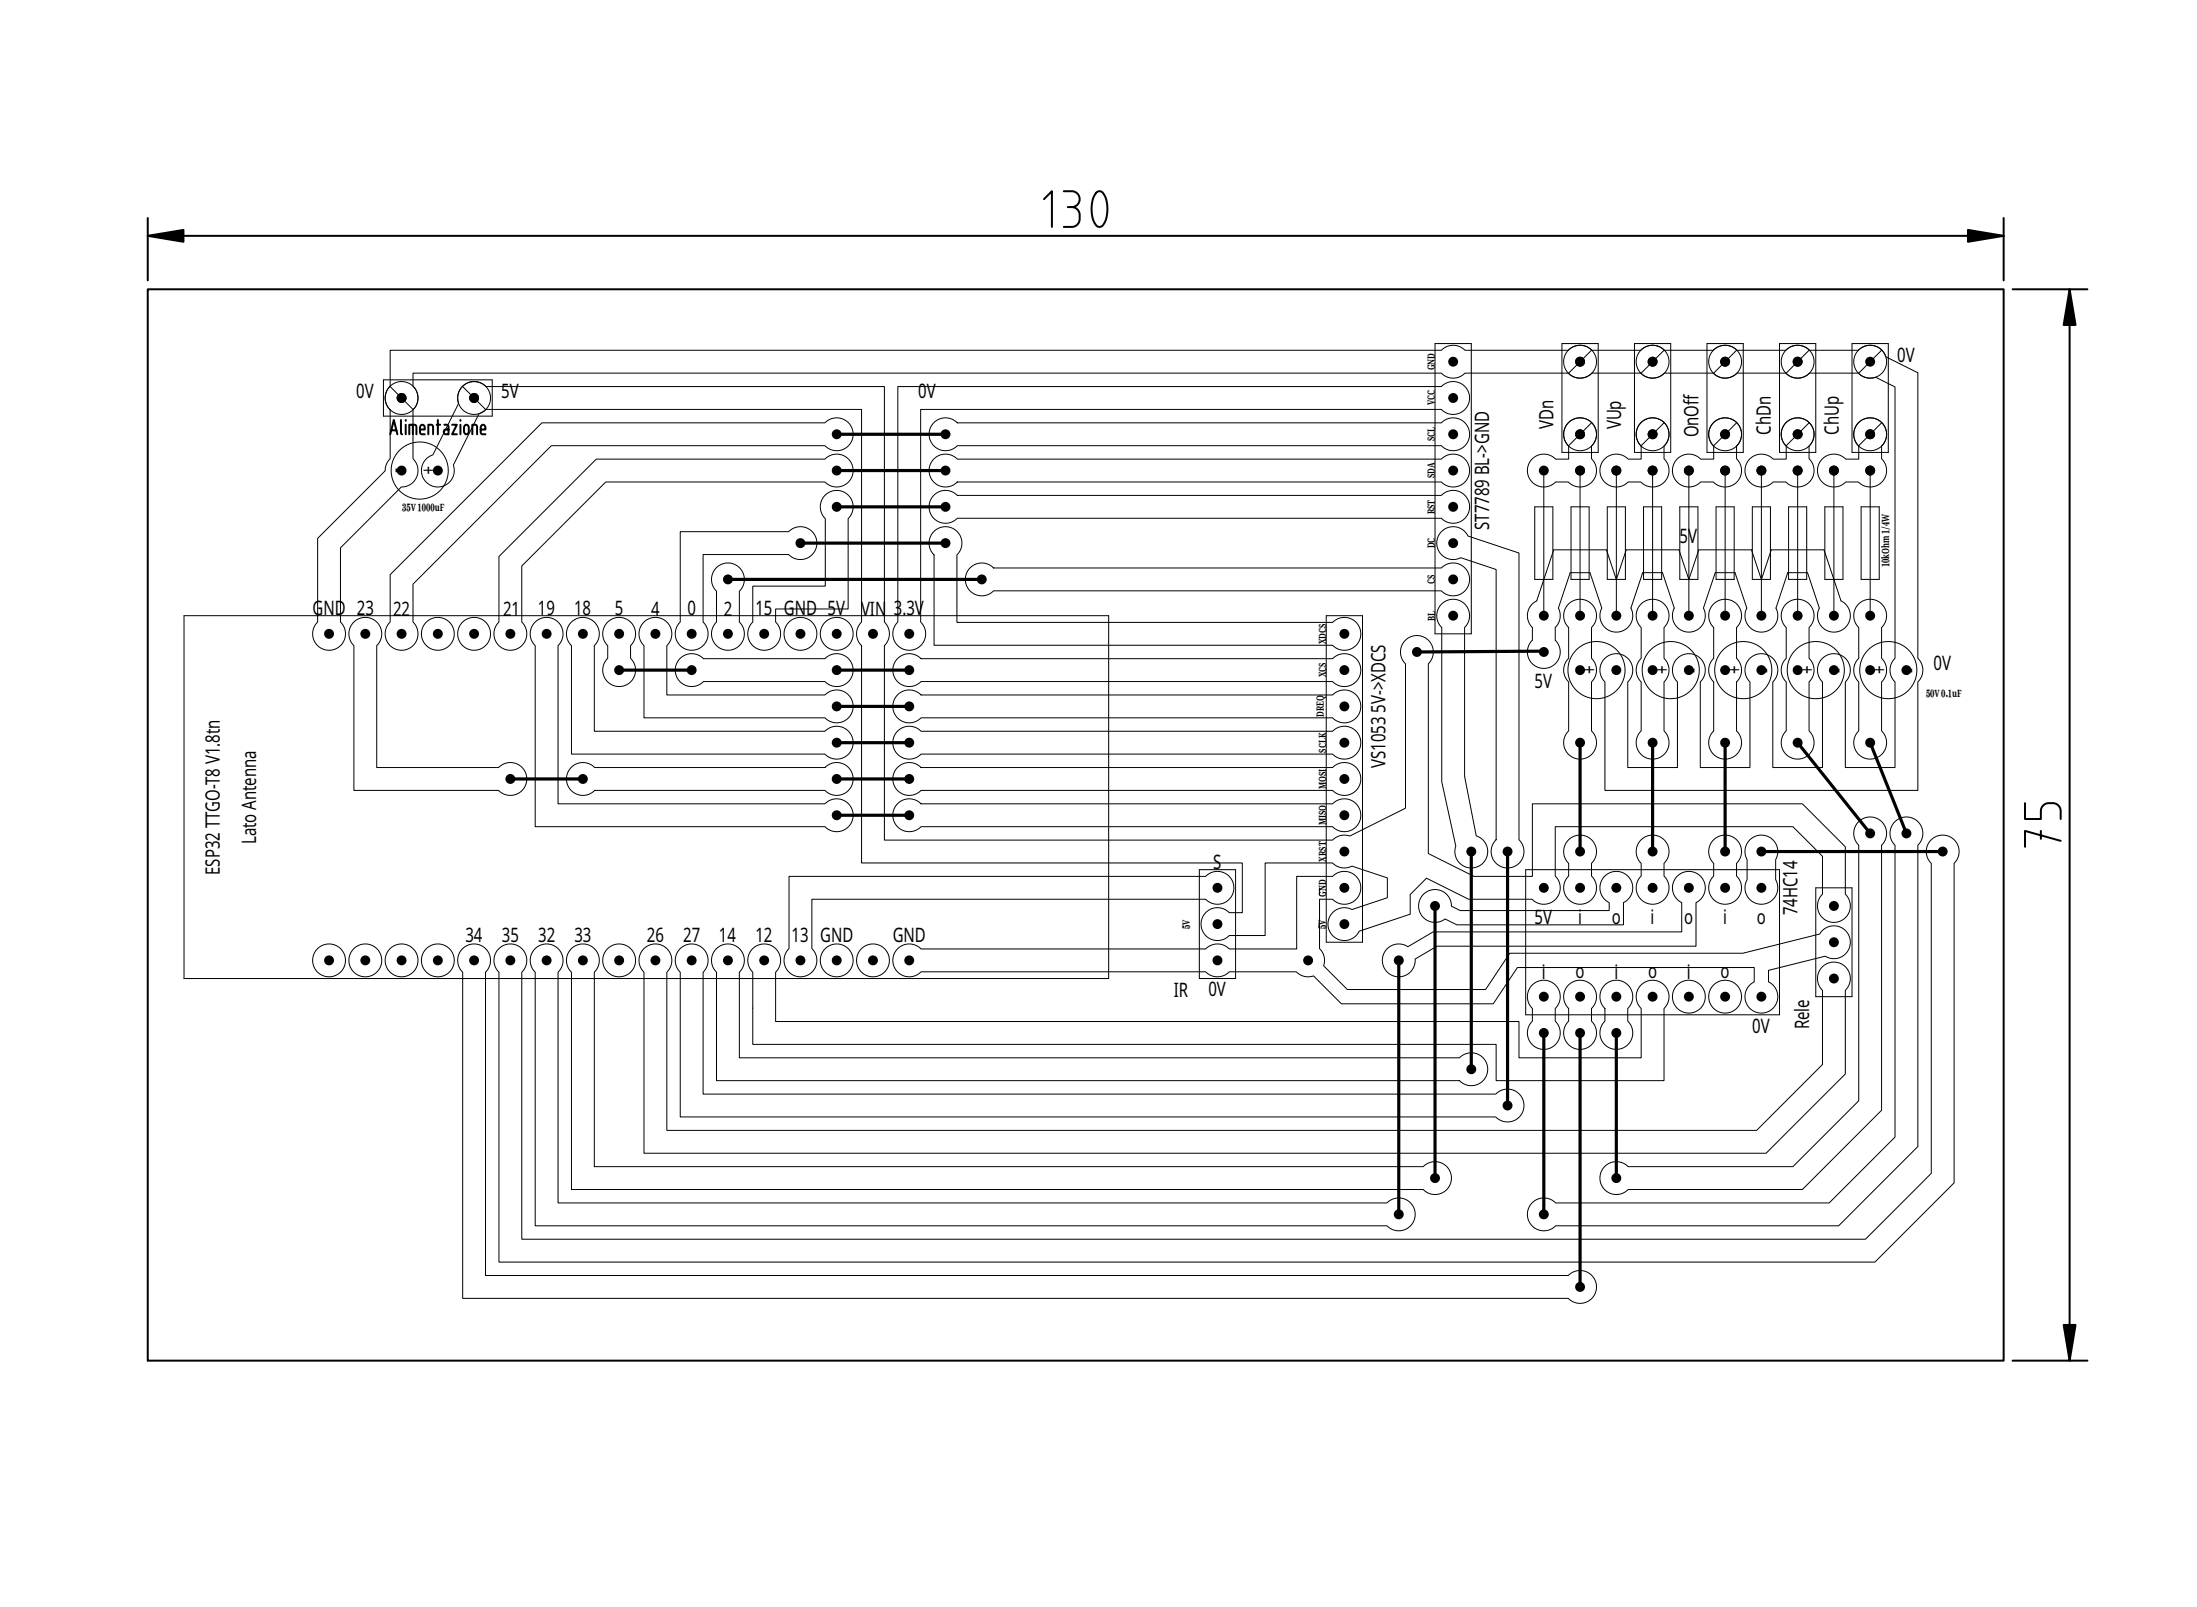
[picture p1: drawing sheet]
<svg xmlns="http://www.w3.org/2000/svg" width="277mm" height="202mm" viewBox="0 0 277 202" stroke-linecap="round" stroke-linejoin="round" font-family="sans-serif">
<g fill="#000" stroke="#000" stroke-width=".35">
<circle cx="50.6" cy="59.3" r=".45"/>
<circle cx="50.6" cy="50.1" r=".45"/>
<circle cx="55.2" cy="59.3" r=".45"/>
<circle cx="59.8" cy="50.1" r=".45"/>
<circle cx="105.5" cy="59.3" r=".45"/>
<circle cx="105.5" cy="54.7" r=".45"/>
<circle cx="119.2" cy="54.7" r=".45"/>
<circle cx="119.2" cy="59.3" r=".45"/>
<circle cx="183.2" cy="45.6" r=".45"/>
<circle cx="183.2" cy="59.3" r=".45"/>
<circle cx="183.2" cy="54.7" r=".45"/>
<circle cx="183.2" cy="50.1" r=".45"/>
<circle cx="194.6" cy="59.3" r=".45"/>
<circle cx="199.2" cy="45.6" r=".45"/>
<circle cx="199.2" cy="59.3" r=".45"/>
<circle cx="199.2" cy="54.7" r=".45"/>
<circle cx="203.7" cy="59.3" r=".45"/>
<circle cx="208.3" cy="45.6" r=".45"/>
<circle cx="208.3" cy="59.3" r=".45"/>
<circle cx="208.3" cy="54.7" r=".45"/>
<circle cx="212.9" cy="59.3" r=".45"/>
<circle cx="217.5" cy="45.6" r=".45"/>
<circle cx="217.5" cy="54.7" r=".45"/>
<circle cx="217.5" cy="59.3" r=".45"/>
<circle cx="222" cy="59.3" r=".45"/>
<circle cx="226.6" cy="45.6" r=".45"/>
<circle cx="226.6" cy="54.7" r=".45"/>
<circle cx="226.6" cy="59.3" r=".45"/>
<circle cx="231.2" cy="59.3" r=".45"/>
<circle cx="235.7" cy="45.6" r=".45"/>
<circle cx="235.7" cy="54.7" r=".45"/>
<circle cx="235.7" cy="59.3" r=".45"/>
<circle cx="41.5" cy="79.9" r=".45"/>
<circle cx="46" cy="79.9" r=".45"/>
<circle cx="50.6" cy="79.9" r=".45"/>
<circle cx="55.2" cy="79.9" r=".45"/>
<circle cx="59.8" cy="79.9" r=".45"/>
<circle cx="64.3" cy="79.9" r=".45"/>
<circle cx="68.9" cy="79.9" r=".45"/>
<circle cx="73.5" cy="79.9" r=".45"/>
<circle cx="78" cy="79.9" r=".45"/>
<circle cx="82.6" cy="79.9" r=".45"/>
<circle cx="87.2" cy="79.9" r=".45"/>
<circle cx="91.8" cy="73" r=".45"/>
<circle cx="91.8" cy="79.9" r=".45"/>
<circle cx="96.3" cy="79.9" r=".45"/>
<circle cx="100.9" cy="68.4" r=".45"/>
<circle cx="100.9" cy="79.9" r=".45"/>
<circle cx="105.5" cy="63.9" r=".45"/>
<circle cx="105.5" cy="79.9" r=".45"/>
<circle cx="110" cy="79.9" r=".45"/>
<circle cx="114.6" cy="79.9" r=".45"/>
<circle cx="119.2" cy="68.4" r=".45"/>
<circle cx="119.2" cy="63.9" r=".45"/>
<circle cx="123.8" cy="73" r=".45"/>
<circle cx="169.5" cy="79.9" r=".45"/>
<circle cx="183.2" cy="77.6" r=".45"/>
<circle cx="183.2" cy="73" r=".45"/>
<circle cx="183.2" cy="68.4" r=".45"/>
<circle cx="183.2" cy="63.9" r=".45"/>
<circle cx="194.6" cy="77.6" r=".45"/>
<circle cx="199.2" cy="77.6" r=".45"/>
<circle cx="203.7" cy="77.6" r=".45"/>
<circle cx="208.3" cy="77.6" r=".45"/>
<circle cx="212.9" cy="77.6" r=".45"/>
<circle cx="217.5" cy="77.6" r=".45"/>
<circle cx="222" cy="77.6" r=".45"/>
<circle cx="226.6" cy="77.6" r=".45"/>
<circle cx="231.2" cy="77.6" r=".45"/>
<circle cx="235.7" cy="77.6" r=".45"/>
<circle cx="64.3" cy="98.2" r=".45"/>
<circle cx="73.5" cy="98.2" r=".45"/>
<circle cx="78" cy="84.4" r=".45"/>
<circle cx="87.2" cy="84.4" r=".45"/>
<circle cx="105.5" cy="93.6" r=".45"/>
<circle cx="105.5" cy="84.4" r=".45"/>
<circle cx="105.5" cy="89" r=".45"/>
<circle cx="105.5" cy="98.2" r=".45"/>
<circle cx="114.6" cy="84.4" r=".45"/>
<circle cx="114.6" cy="93.6" r=".45"/>
<circle cx="114.6" cy="98.2" r=".45"/>
<circle cx="114.6" cy="89" r=".45"/>
<circle cx="169.5" cy="93.6" r=".45"/>
<circle cx="169.5" cy="84.4" r=".45"/>
<circle cx="169.5" cy="89" r=".45"/>
<circle cx="169.5" cy="98.2" r=".45"/>
<circle cx="178.6" cy="82.2" r=".45"/>
<circle cx="194.6" cy="82.2" r=".45"/>
<circle cx="199.2" cy="84.4" r=".45"/>
<circle cx="199.2" cy="93.6" r=".45"/>
<circle cx="203.7" cy="84.4" r=".45"/>
<circle cx="208.3" cy="93.6" r=".45"/>
<circle cx="208.3" cy="84.4" r=".45"/>
<circle cx="212.9" cy="84.4" r=".45"/>
<circle cx="217.5" cy="84.4" r=".45"/>
<circle cx="217.5" cy="93.6" r=".45"/>
<circle cx="222" cy="84.4" r=".45"/>
<circle cx="226.6" cy="93.6" r=".45"/>
<circle cx="226.6" cy="84.4" r=".45"/>
<circle cx="231.2" cy="84.4" r=".45"/>
<circle cx="235.7" cy="93.6" r=".45"/>
<circle cx="235.7" cy="84.4" r=".45"/>
<circle cx="240.3" cy="84.4" r=".45"/>
<circle cx="105.5" cy="102.7" r=".45"/>
<circle cx="114.6" cy="102.7" r=".45"/>
<circle cx="153.5" cy="111.9" r=".45"/>
<circle cx="153.5" cy="116.4" r=".45"/>
<circle cx="169.5" cy="116.4" r=".45"/>
<circle cx="169.5" cy="102.7" r=".45"/>
<circle cx="169.5" cy="111.9" r=".45"/>
<circle cx="169.5" cy="107.3" r=".45"/>
<circle cx="180.9" cy="114.2" r=".45"/>
<circle cx="185.5" cy="107.3" r=".45"/>
<circle cx="190" cy="107.3" r=".45"/>
<circle cx="194.6" cy="111.9" r=".45"/>
<circle cx="199.2" cy="107.3" r=".45"/>
<circle cx="199.2" cy="111.9" r=".45"/>
<circle cx="203.7" cy="111.9" r=".45"/>
<circle cx="208.3" cy="111.9" r=".45"/>
<circle cx="208.3" cy="107.3" r=".45"/>
<circle cx="212.9" cy="111.9" r=".45"/>
<circle cx="217.5" cy="111.9" r=".45"/>
<circle cx="217.5" cy="107.3" r=".45"/>
<circle cx="222" cy="107.3" r=".45"/>
<circle cx="222" cy="111.9" r=".45"/>
<circle cx="231.2" cy="114.2" r=".45"/>
<circle cx="231.2" cy="118.7" r=".45"/>
<circle cx="235.7" cy="105" r=".45"/>
<circle cx="240.3" cy="105" r=".45"/>
<circle cx="244.9" cy="107.3" r=".45"/>
<circle cx="41.5" cy="121" r=".45"/>
<circle cx="46" cy="121" r=".45"/>
<circle cx="50.6" cy="121" r=".45"/>
<circle cx="55.2" cy="121" r=".45"/>
<circle cx="59.8" cy="121" r=".45"/>
<circle cx="64.3" cy="121" r=".45"/>
<circle cx="68.9" cy="121" r=".45"/>
<circle cx="73.5" cy="121" r=".45"/>
<circle cx="78" cy="121" r=".45"/>
<circle cx="82.6" cy="121" r=".45"/>
<circle cx="87.2" cy="121" r=".45"/>
<circle cx="91.8" cy="121" r=".45"/>
<circle cx="96.3" cy="121" r=".45"/>
<circle cx="100.9" cy="121" r=".45"/>
<circle cx="105.5" cy="121" r=".45"/>
<circle cx="110" cy="121" r=".45"/>
<circle cx="114.6" cy="121" r=".45"/>
<circle cx="153.5" cy="121" r=".45"/>
<circle cx="164.9" cy="121" r=".45"/>
<circle cx="176.3" cy="121" r=".45"/>
<circle cx="185.5" cy="134.7" r=".45"/>
<circle cx="190" cy="139.3" r=".45"/>
<circle cx="194.6" cy="125.6" r=".45"/>
<circle cx="194.6" cy="130.2" r=".45"/>
<circle cx="199.2" cy="125.6" r=".45"/>
<circle cx="199.2" cy="130.2" r=".45"/>
<circle cx="203.7" cy="130.2" r=".45"/>
<circle cx="203.7" cy="125.6" r=".45"/>
<circle cx="208.3" cy="125.6" r=".45"/>
<circle cx="212.9" cy="125.6" r=".45"/>
<circle cx="217.5" cy="125.6" r=".45"/>
<circle cx="222" cy="125.6" r=".45"/>
<circle cx="231.2" cy="123.3" r=".45"/>
<circle cx="176.3" cy="153" r=".45"/>
<circle cx="180.9" cy="148.4" r=".45"/>
<circle cx="194.6" cy="153" r=".45"/>
<circle cx="203.7" cy="148.4" r=".45"/>
<circle cx="199.2" cy="162.2" r=".45"/>
</g>
<g fill="none" stroke="#000" stroke-width=".13">
<path d="M48.3 47.9h13.7v4.5h-13.7zM49.2 48.7l2.9 2.9M49.2 44.1h132.5l.6-.4 .9-.2 .8 .2 .7 .4h13l.6-.4 .9-.2 .8 .2 .7 .4h6.1l.7-.4 .8-.2 .8 .2 .7 .4h6.2l.6-.4 .8-.2 .9 .2 .6 .4h6.2l.7-.4 .8-.2 .8 .2 .7 .4h6.1l.5-.3 .5-.2 .6-.1 .5 .1 .9 .5 .5 .9 4 2v36l.5 .6 .2 .8-.2 .9-.5 .6v13.7h-39.4v-13.7l-.5-.7-.1-.9 .2-.7 .4-.6 .6-.4 .7-.2 .8 .1 .7 .4 .5 .6 .2 .7-.1 .9-.5 .8v10.8h6.2v-10.8l-.5-.7-.1-1 .2-.7 .5-.6 .6-.4 .8-.1 .7 .1 .7 .4 .4 .6 .2 .7-.1 1-.5 .7v10.8h6.3v-10.8l-.5-.7-.1-1 .2-.7 .4-.6 .7-.4 .7-.1 .8 .1 .6 .4 .5 .6 .2 .7-.1 1-.5 .7v10.8h6.2v-10.8l-.5-.7-.1-1 .2-.7 .5-.6 .6-.4 .8-.1 .7 .1 .7 .4 .4 .6 .2 .7-.1 1-.5 .7v10.8h6.3v-10.8l-.5-.6-.2-.9 .2-.8 .5-.6v-34.2l-2.5-1.3-.6 .1h-.5l-.6-.2-.5-.4h-6.1l-.7 .5-.8 .1-.8-.1-.7-.5h-6.2l-.6 .5-.8 .1-.9-.1-.6-.5h-6.2l-.7 .5-.8 .1-.8-.1-.7-.5h-6.1l-.7 .5-.8 .1-.8-.1-.7-.5h-13l-.7 .5-.8 .1-.8-.1-.7-.5h-129.6v1.7l.4 .6 .2 .8-.2 .8-.4 .7v6.2l.3 .4 .2 .6 .1 .6-.1 .5-.3 .6-.5 .5-.6 .3-.6 .1-7.7 7.6v9.4l.5 .8 .1 1-.3 .7-.5 .7-.8 .3h-.8l-.6-.2-.6-.4-.3-.6-.2-.7 .1-.8 .5-.8v-10.6l8.5-8.5 .2-.8 .5-.7v-6.2l-.5-.6-.2-.8 .2-.9 .5-.6zM58.3 48.7l2.9 2.9M58.3 48.7l.7-.5 .7-.1 .9 .1 .6 .5h50.3v29.7l.4 .6 .2 .9-.2 .8-.4 .7v24.5h56.5l.4-.4 .6-.2 .6-.1 .5 .1 7.1-3.5v-18.2l-.5-.7-.2-.9 .3-.8 .4-.6 .7-.4 .9-.1 .7 .2 .6 .4 .4 .6 .2 .7-.2 .9-.5 .7v24l5.8 2.8h7.4v-9.1h34l5.4 5.4v6l.4 .4 .2 .6v.6l-.1 .6-.3 .5-.3 .4-.5 .3-.6 .1h-.6l-.5-.2-.5-.3-.4-.4-.2-.6-.1-.6 .2-.8 .4-.6v-4.8l-3.7-3.7h-30v6.2l.5 .7 .2 .9-.1 .5-.3 .5-.3 .4-.4 .3-.7 .2h-.6l-.7-.2-.5-.4h-8l-5.3-2.6-2 2v2.5l-6.5 2.1-.3 .5-.4 .4-.5 .2-.6 .1h-.5l-.6-.3-.4-.3-.4-.5-.2-.5v-.6l.1-.5 .2-.5 .5-.5 .7-.3 .7-.1 .8 .2 4.5-1.5v-2.5l-4.5-1.5-.7 .3-.8-.1-.5-.2-.4-.4h-8.5v9.2h-4.6l-.7 .5-.8 .1-.9-.2-.7-.7-.4-.8 .1-1 .2-.5 .4-.4 .5-.3 .5-.2 1 .1 .8 .5h1.7v-6.3h-48v-27.3l-.5-.7-.1-.8 .1-.8 .5-.7v-26.8h-47.4l-.3 .3-.5 .2-3.3 6.5 .1 1-.3 .9-.4 .4-.6 .3-.7 .2-.6-.1-.7-.4-.5-.6-.3-.8 .1-.8 .5-.9 .9-.5 3.2-6.5-.1-.5v-.6l.2-.5zM68.3 53.3h35.7l.7-.5 .8-.1 .8 .1 .7 .5 .4 .7 .1 .8-.1 .7-.5 .7-.6 .4-.8 .2-.8-.2-.7-.4h-34.5l-17.4 17.4v4.8l.3 .4 .2 .6 .1 .5-.1 .6-.5 .8-.8 .5-.9 .1-.9-.3-.7-.7-.2-1 .1-.8 .5-.7v-6zM75.2 57.9h28.8l.7-.5 .9-.2 .8 .2 .6 .5 .4 .7 .1 .8-.1 .7-.5 .6-.6 .5-.8 .2-.8-.2-.7-.5h-27.6l-10.6 10.6v7.1l.3 .4 .2 .5 .1 .5v.5l-.4 .9-.8 .5-.9 .2-.9-.2-.4-.3-.4-.4-.2-.5-.1-.6 .1-.8 .5-.7v-8.3zM113.2 48.7h68.5l.7-.5 .8-.1 .8 .1 .6 .5 .5 .7 .1 .8-.1 .8-.5 .6-.6 .5-.8 .1-.8-.1-.7-.5h-65.7v26.8l.5 .7 .2 .9-.2 .7-.5 .7-.6 .4-.8 .1-.8-.1-.6-.5-.5-.6-.2-.8 .2-.8 .5-.7zM117.7 53.3l.7-.5 .8-.1 .8 .1 .7 .5h61l.7-.5 .8-.1 .8 .1 .7 .5 .4 .7 .1 .8-.1 .7-.5 .7-.6 .4-.8 .2-.8-.1-.7-.5h-61l-.7 .4-.9 .2-.6-.1-.5-.3-.4-.4-.3-.5-.2-.6v-.6l.3-.6zM117.7 57.8l.7-.4 .8-.2 .8 .2 .7 .5h61l.7-.5 .8-.2 .8 .2 .6 .4 .5 .8 .1 .7-.1 .8-.5 .6-.6 .5-.8 .2-.8-.2-.7-.5h-61l-.7 .5-.9 .2-.5-.1-.6-.3-.4-.4-.3-.5-.2-.6v-.6l.3-.6zM180.9 43.3h4.6v36.6h-4.6zM194.6 59.3v18.3"/>
<path d="M196.9 43.3h4.6v13.7h-4.6zM197.7 53.2l.8-.5h1l.9 .4 .6 .7 .2 .6v.7l-.2 .6-.4 .5v1.6l.4 .6 .2 .7v.6l-.2 .5-.6 .8-1 .3h-.9l-.8-.6h-1.6l-.6 .5-.7 .2-.6-.1-.6-.2-.7-.6-.2-.5-.2-.5 .2-1 .6-.8 .7-.4 .7-.1 .7 .2 .7 .5h1.6v-1.7l-.4-.7-.2-.8 .1-.8zM199.2 59.3v18.3M200.6 53.3l-2.9 2.9M200.6 44.1l-2.9 2.9M203.7 59.3v18.3M206 43.3h4.6v13.7h-4.6zM206.9 53.2l.8-.5h.9l1 .4 .6 .7 .2 .6-.1 .7-.2 .6-.4 .5v1.6l.5 .6 .2 .7-.1 .6-.1 .5-.7 .8-.9 .3-1-.1-.8-.5h-1.6l-.6 .5-.6 .2-.6-.1-.6-.2-.8-.6-.3-1v-.5l.1-.5 .6-.8 .7-.4 .7-.1 .8 .2 .6 .5h1.7v-1.7l-.5-.6-.2-.9 .2-.8zM208.3 59.3v18.3M209.8 53.3l-3 2.9M209.8 44.1l-3 2.9M212.9 59.3v18.3"/>
<path d="M215.2 43.3h4.5v13.7h-4.5zM216 53.2l.8-.5h1l.9 .4 .6 .7 .2 .7v.6l-.2 .6-.4 .5v1.6l.4 .6 .2 .7v.6l-.2 .5-.7 .8-.9 .3h-.9l-.8-.6h-1.6l-.6 .5-.7 .2-.6-.1-.6-.2-.7-.6-.4-1v-.5l.2-.5 .6-.8 .7-.4 .7-.1 .7 .2 .7 .5h1.6v-1.7l-.5-.7-.1-.8 .1-.8zM217.5 59.3v18.3M218.9 53.3l-2.9 2.9M218.9 44.1l-2.9 2.9M222 59.3v18.3M224.3 43.3h4.6v13.7h-4.6zM225.1 53.2l.9-.5h.9l1 .4 .6 .7 .1 .7v.6l-.2 .6-.4 .5v1.6l.5 .6 .2 .7-.1 .6-.2 .5-.6 .8-1 .3h-.9l-.8-.6h-1.6l-.6 .5-.7 .2-.6-.1-.5-.2-.8-.6-.2-.5-.1-.5 .1-1 .6-.8 .7-.4 .7-.1 .8 .2 .6 .5h1.7v-1.7l-.5-.7-.2-.8 .2-.8zM226.6 59.3v18.3M228.1 53.3l-3 2.9M228.1 44.1l-3 2.9M231.2 59.3v18.3"/>
<path d="M233.4 43.3h4.6v13.7h-4.6zM234.3 53.2l.8-.5h1l.9 .4 .6 .7 .2 .6v.7l-.2 .6-.4 .5v1.6l.4 .6 .2 .7v.6l-.2 .5-.7 .8-.9 .3-1-.1-.8-.5h-1.6l-.5 .5-.7 .2-.6-.1-.6-.2-.7-.6-.3-.5-.1-.5 .1-1 .6-.8 .7-.4 .7-.1 .8 .2 .6 .5h1.7v-1.7l-.5-.6-.1-.9 .1-.8zM235.7 59.3v18.3M237.2 53.3l-2.9 2.9M237.2 44.1l-2.9 2.9M23.2 77.6h116.5v45.7h-116.5zM44.6 78.4l.4-.3 .5-.2 .6-.1 .6 .1 .5 .2 .4 .4 .3 .5 .2 .5-.1 1-.5 .9v15.3h15.3l.9-.5 1-.1 .5 .2 .5 .3 .3 .4 .3 .5 .1 .6-.1 .6-.2 .5-.3 .4-.7 .5-.8 .1-.8-.1-.7-.5h-18.2v-18.2l-.5-.7-.1-.8 .1-.8zM67.5 78.4l.4-.4 .5-.2h.6l.6 .1 .5 .3 .4 .4 .3 .5 .2 .5-.1 .9-.6 .9v19.9h33.7l.8-.5 .8-.1 .6 .1 .4 .2 .4 .4 .3 .4 .2 .5v.5l-.1 .6-.2 .5-.7 .6-1 .3-.8-.2-.7-.4h-36.5v-22.8l-.5-.7-.2-.8 .2-.8zM72 78.4l.5-.3 .5-.2 .6-.1 .5 .1 .5 .2 .4 .4 .3 .4 .2 .6v1l-.2 .4-.4 .5v10.7h29.1l.8-.5 .8-.1 .9 .3 .8 .7 .2 1-.2 .9-.3 .5-.4 .4-.6 .3-.5 .1-.8-.2-.7-.5h-32v-13.6l-.4-.7-.2-.8 .2-.8zM76.6 78.4l.4-.3 .5-.2 .5-.1 .6 .1 .5 .2 .4 .3 .4 .5 .2 .5v.5l-.1 .5-.2 .5-.3 .5v1.6l.3 .4 .2 .4 .1 .5v.6l-.2 .5-.4 .5-.4 .3-.6 .3h-.8l-.7-.3-.6-.5-.4-.8v-.5l.1-.6 .2-.5 .3-.3v-1.6l-.5-.8-.1-.9 .2-.7zM81.2 78.4l.4-.3 .5-.2 .5-.1 .5 .1 .5 .2 .4 .3 .4 .4 .2 .5 .1 .5-.1 .6-.2 .5-.3 .5v6.2h19.9l.8-.5 .9-.1 .9 .3 .7 .7 .2 .9-.1 .9-.3 .5-.5 .4-.5 .3-.6 .1-.8-.2-.7-.4h-22.8v-9.1l-.5-.7-.2-.8 .2-.8zM85.7 67h13.7l.8-.5 .9-.1 .8 .2 .6 .5 .4 .8 .1 .7-.2 .7-.5 .6-.5 .4-.7 .2-.9-.1-.8-.5h-10.8v8.5l.5 .8 .1 1-.2 .7-.5 .6-.7 .4h-.8l-.7-.2-.6-.4-.4-.6-.2-.7 .2-.9 .4-.7z"/>
<path d="M90.3 71.5l.5-.3 .5-.2 .5-.1 .6 .1 .5 .3 .4 .3 .3 .5 .2 .5-.1 1-.5 .9v3.9l.5 .8 .1 1-.2 .6-.4 .5-.5 .4-.6 .2h-.8l-.7-.3-.6-.6-.3-.8 .1-1 .5-.8v-3.9l-.5-.8-.1-.8 .2-.7zM104 62.4l.5-.3 .5-.2 .6-.1 .5 .1 .5 .2 .4 .4 .3 .4 .2 .6-.1 1-.2 .4-.3 .5v11.3h-9.1v1.7l.4 .6 .2 .6v.6l-.2 .5-.5 .7-.6 .4-.8 .1-.8-.1-.5-.3-.3-.4-.3-.5-.1-.6 .1-.8 .5-.8v-4.5h9.1v-8.5l-.4-.7-.2-.8 .1-.8zM117.7 62.4l.7-.5 .8-.1 .8 .2 .7 .4h61l.7-.4 .8-.2 .8 .2 .7 .4 .4 .7 .1 .8-.1 .8-.5 .6-.6 .5-.8 .1-.8-.1-.7-.5h-61l-.7 .5-.9 .1-.5-.1-.6-.2-.4-.4-.3-.5-.2-.6v-.6l.2-.6zM117.7 67l.5-.4 .5-.2h.5h.5l.5 .3 .5 .3 .3 .4 .2 .5v.5v.6l-.2 .5-.4 .4v8.5h47.4l.7-.5 .8-.1 .9 .2 .7 .6 .4 .9v.9l-.3 .6-.5 .5-.5 .3-.7 .1-.8-.1-.7-.5h-50.3v-11.4l-.4-.6-.2-.9 .2-.7zM122.3 71.6l.6-.5 .9-.2 .8 .2 .6 .5h56.5l.7-.5 .8-.2 .8 .2 .6 .5 .5 .7 .1 .8-.1 .7-.5 .7-.6 .4-.8 .2-.8-.2-.7-.5h-56.5l-.7 .5-.8 .2-.6-.1-.5-.3-.5-.4-.3-.5-.1-.6v-.6l.2-.6zM167.2 77.6h4.5v41.1h-4.5zM181.7 67l.5-.4 .5-.2h.5h.5l.8 .4 .5 .7 6.5 2.2v36.1l.5 .7 .1 .9-.1 .6-.4 .7-.5 .4-.7 .2h-.8l-.8-.4-.6-.6-.2-.9 .1-.9 .5-.7v-34l-4.5-1.5-.5 .2h-.6l-.5-.1-.5-.3-.6-.6-.3-.9 .1-.9zM181.7 76.1l.5-.3 .5-.2 .6-.1 .6 .1 .5 .3 .4 .4 .3 .5 .1 .5-.1 1-.5 .8v18.7l1.5 7.5 .6 .3 .4 .5 .3 .5 .1 .7-.1 .7-.4 .7-.6 .4-.7 .3-.7-.1-.6-.2-.5-.5-.4-.6-.1-.7 .1-.7-1.8-8.1v-19.4l-.4-.7-.2-.8 .2-.8zM193.5 63.9h2.2v9.1h-2.2zM195.8 69.3h6.7l1.2 3.7 1.3-3.7h6.6l1.3 3.7 1.2-3.7h6.7l1.2 3.7 1.3-3.7h6.6l2.2 6.4 .6 .5 .4 .7 .1 .6v.5l-.2 .5-.3 .5-.8 .5-1 .1-1-.4-.4-.4-.3-.7-.1-.7 .2-.8-1.5-4.4h-2.5l-1.4 4.4 .2 1-.3 1-.4 .6-.6 .3-.7 .2-.8-.2-.7-.4-.5-.8-.1-.9 .2-.8-1.5-4.4h-2.5l-1.5 4.4 .2 1-.2 .9-.4 .6-.5 .4-.7 .1h-.7l-.9-.5-.6-.8-.1-.9 .2-.8-1.4-4.4h-2.5l-1.5 4.4 .2 .9-.2 1-.4 .5-.5 .4-.6 .2h-.7l-.5-.1-.5-.3-.3-.4-.3-.5-.1-.8 .2-.9-1.5-4.4h-2.5l-1.5 4.4 .3 .8-.1 .7-.2 .5-.4 .5v1.6l.4 .4 .2 .5 .1 .6-.1 .6-.4 .6-.6 .5-.7 .3h-.8l-.5-.2-.5-.4-.3-.5-.2-.5-.1-.5 .1-.5 .2-.5 .4-.4v-1.6l-.5-.8-.2-1 .4-.9 .4-.4 .4-.3zM197.7 76.1l.5-.3 .5-.2 .6-.1 .6 .1 .5 .3 .4 .4 .3 .5 .1 .6-.1 .9-.5 .8v3.9l.5 .6 .1 .8-.1 .9-.5 .6v6.2l.5 .8 .1 .9-.2 .7-.4 .6-.6 .4-.7 .1-.8-.1-.7-.4-.5-.6-.2-.8 .1-.8 .5-.8v-6.2l-.4-.6-.2-.9 .2-.8 .4-.6v-3.9l-.5-.8-.1-.8 .2-.8zM198 63.9h2.3v9.1h-2.3z"/>
<path d="M202.6 63.9h2.3v9.1h-2.3zM206.9 76.1l.4-.3 .5-.2 .6-.1 .6 .1 .5 .3 .5 .4 .2 .5 .2 .6-.1 .9-.6 .8v3.9l.5 .6 .2 .8-.2 .9-.5 .6v6.2l.6 .8 .1 .9-.2 .7-.4 .6-.6 .4-.7 .1h-.8l-.7-.4-.5-.6-.3-.9 .2-.8 .5-.8v-6.2l-.5-.6-.2-.9 .2-.8 .5-.6v-3.9l-.5-.8-.2-.8 .2-.8zM207.2 63.9h2.3v9.1h-2.3zM211.7 63.9h2.3v9.1h-2.3zM216 76.1l.4-.3 .6-.2 .6-.1 .6 .1 .5 .3 .4 .4 .3 .5 .1 .6-.1 .9-.5 .8v3.9l.5 .6 .1 .8-.2 .9-.4 .6v6.2l.5 .8 .1 .9-.2 .7-.4 .6-.6 .4-.7 .1h-.8l-.7-.4-.5-.6-.2-.9 .1-.8 .5-.8v-6.2l-.5-.6-.1-.9 .2-.8 .4-.6v-3.9l-.5-.8-.1-.8 .1-.7zM216.3 63.9h2.3v9.1h-2.3zM220.9 63.9h2.3v9.1h-2.3zM225.1 76.1l.5-.3 .5-.2 .6-.1 .6 .1 .5 .3 .4 .4 .3 .5 .2 .6-.2 .9-.5 .8v3.9l.5 .6 .2 .8-.2 .9-.5 .6v6.2l.5 .8 .2 .9-.2 .7-.5 .6-.5 .4-.7 .1h-.8l-.7-.4-.6-.7-.2-.8 .1-.8 .6-.8v-6.2l-.5-.6-.2-.9 .2-.8 .5-.6v-3.9l-.5-.8-.2-.8 .2-.8zM225.4 63.9h2.3v9.1h-2.3zM230 63.9h2.3v9.1h-2.3zM234.3 76.1l.5-.3 .5-.2 .6-.1 .5 .1 .6 .3 .4 .4 .3 .5 .1 .6-.1 .9-.5 .8v3.9l.4 .6 .2 .8-.2 .9-.4 .6v6.2l.5 .8 .1 .9-.2 .7-.4 .6-.6 .4-.7 .1h-.8l-.7-.4-.5-.7-.2-.8 .1-.8 .5-.8v-6.2l-.5-.6-.1-.9 .1-.8 .5-.6v-3.9l-.5-.8-.1-.8 .1-.8zM234.6 63.9h2.3v9.1h-2.3z"/>
<path d="M72 96.7l.7-.5 .8-.1 .8 .1 .7 .5h29l.7-.5 .8-.1 .8 .2 .7 .4 .4 .7 .1 .8-.1 .8-.5 .6-.6 .4-.7 .2-.9-.1-.7-.5h-29l-.8 .5-.8 .1-.6-.1-.5-.2-.4-.5-.4-.5-.1-.6v-.6l.2-.5zM85.7 83l.6-.4 .8-.2 .8 .1 .8 .5h15.3l.8-.5 .8-.1 .8 .2 .7 .5 .3 .7 .1 .8-.2 .7-.4 .6-.5 .4-.7 .2-.9-.1-.8-.5h-15.3l-.8 .5-.9 .1-.6-.1-.5-.3-.4-.4-.3-.6-.1-.5 .1-.6 .2-.5zM113.1 92.1l.7-.4 .8-.2 .8 .2 .7 .4h51.9l.7-.4 .8-.2 .8 .2 .6 .4 .5 .7 .1 .8-.1 .8-.5 .6-.6 .5-.8 .2-.8-.2-.7-.5h-51.9l-.7 .5-.8 .2-.6-.2-.6-.2-.4-.4-.3-.5-.1-.6v-.6l.2-.6zM113.1 96.7l.7-.4 .8-.2 .8 .2 .7 .4h51.9l.7-.5 .8-.1 .8 .2 .6 .4 .5 .7 .1 .8-.1 .7-.5 .7-.6 .5-.8 .1-.8-.1-.7-.5h-51.9l-.7 .5-.8 .1-.6-.1-.6-.2-.4-.4-.3-.6-.1-.5v-.7l.2-.5zM113.1 87.6l.7-.5 .8-.2 .8 .2 .7 .5h51.9l.7-.5 .8-.2 .8 .2 .6 .5 .5 .6 .1 .9-.1 .7-.5 .7-.6 .4-.8 .2-.8-.2-.7-.4h-51.9l-.7 .4-.8 .2-.6-.1-.6-.3-.4-.4-.3-.5-.1-.6v-.6l.2-.6zM113.1 83l.7-.5 .8-.1 .8 .1 .7 .5h51.9l.7-.5 .8-.1 .8 .1 .6 .5 .5 .7 .1 .8-.1 .7-.5 .7-.6 .4-.8 .2-.8-.1-.7-.5h-51.9l-.7 .5-.8 .1-.6-.1-.6-.3-.4-.4-.3-.5-.1-.5v-.7l.2-.5zM58.3 119.5l.5-.3 .5-.2h.6l.6 .1 .5 .3 .4 .4 .3 .5 .1 .6-.1 .8-.5 .8v38.2h136.5l.7-.4 .8-.2 .9 .2 .7 .6 .4 .9v1l-.3 .6-.5 .4-.5 .3-.7 .1-.8-.1-.7-.5h-139.4v-41.1l-.4-.7-.2-.8 .2-.8zM62.9 119.5l.5-.3 .5-.2h.6l.6 .1 .5 .3 .4 .4 .3 .5 .1 .6-.1 .8-.5 .8v33.7h169.3l8.3-8.3v-39.1l-.5-.7-.1-.9 .2-.8 .6-.7 .8-.4h.8l.7 .2 .5 .4 .4 .7 .1 .7-.1 .8-.5 .7v40.2l-10 10h-173.4v-36.5l-.5-.7-.1-.8 .1-.8zM67.4 119.5l.5-.3 .6-.2h.5l.6 .1 .5 .2 .4 .4 .3 .5 .2 .6-.2 .9-.5 .8v29.1h104.5l.7-.5 .8-.1 .9 .2 .8 .6 .4 .9-.1 .9-.3 .6-.5 .5-.5 .3-.7 .1-.8-.2-.7-.4h-107.3v-32l-.5-.7-.2-.8 .2-.8zM72 119.5l.5-.3 .6-.2h.5l.6 .1 .5 .2 .4 .5 .3 .5 .1 .5-.1 .9-.5 .8v24.5h104.5l.7-.5 .8-.1 .9 .2 .8 .6 .3 .9v.9l-.3 .6-.5 .5-.5 .3-.7 .1-.8-.1-.7-.5h-107.4v-27.4l-.4-.7-.2-.8 .2-.8zM81.2 119.5l.4-.3 .6-.2h.5l.6 .1 .5 .2 .4 .4 .3 .5 .2 .6-.1 .9-.5 .8v19.9h137.3l8.3-8.3v-9.3l-.5-.8-.1-.9 .2-.7 .4-.6 .7-.4 .7-.2 .8 .2 .6 .3 .5 .7 .2 .7-.1 .9-.5 .8v10.5l-10 10h-141.4v-22.8l-.5-.7-.2-.8 .2-.8zM85.7 119.5l.5-.3 .5-.2h.6l.6 .1 .4 .2 .5 .4 .3 .4 .1 .6v1l-.6 .8v15.4h99.9l.7-.5 .9-.2 .8 .2 .7 .6 .4 .8 .1 .9-.3 .7-.4 .5-.6 .3-.7 .2-.9-.2-.7-.5h-102.8v-18.2l-.4-.7-.2-.8 .2-.8z"/>
<path d="M90.3 119.5l.4-.3 .6-.2 .5-.1 .6 .1 .5 .3 .4 .3 .3 .5 .2 .5-.1 1-.2 .5-.3 .4v10.8h90.8l.7-.5 .8-.1 .8 .2 .7 .5 .5 .8v.9l-.2 .6-.5 .6-.6 .4-.7 .1-.8-.2-.7-.4h-93.7v-13.7l-.5-.7-.1-.8 .1-.8zM94.9 119.5l.4-.3 .5-.2 .5-.1 .5 .1 .5 .2 .4 .3 .4 .4 .2 .5 .1 .5-.1 .6-.2 .5-.3 .5v6.2h93.7v4.6h15.4v-6.2l-.6-.9v-1l.3-.7 .5-.6 .7-.3 .8-.1 .6 .2 .6 .5 .4 .5 .2 .7-.1 .9-.6 .8v9.1h-21.1v-4.6h-93.7v-9.1l-.5-.7-.1-.8 .1-.8zM99.5 110.4h52.5l.7-.4 .8-.2 .8 .2 .7 .5 .4 .6 .1 .8-.1 .8-.5 .6-.6 .5-.8 .1-.8-.1-.7-.5h-49.7v6.2l.6 .8v1l-.2 .8-.5 .5-.6 .4-.7 .1-.7-.2-.7-.4-.5-.6-.2-.6 .1-1 .6-.8zM113.1 119.6l.7-.5 .8-.2 .8 .2 .7 .5h35.9l.6-.5 .9-.2 .8 .2 .6 .5h8.5v-9.2h4.6l.7-.4 .7-.2 1 .2 .7 .6 .4 .9-.1 1-.2 .5-.4 .4-.4 .3-.6 .2-1-.1-.8-.5h-1.7v6.2l.4 .5 .2 .5 .1 .6-.2 .6 3 3h17.5l3-4.6h29.4l9.7-2.4 .3-.4 .4-.3 .5-.3h.5l.8 .1 .7 .4 .5 .7 .1 .8-.1 .7-.3 .6-.4 .4-.6 .3-.9 .1-.8-.3-7.2 1.8v1.4l.5 .4 .5 .5 .2 .7v.6l-.3 .7-.4 .6-.7 .3-.7 .2-.7-.2-.6-.3-.5-.6-.2-.7v-.6l.2-.6 .4-.6 .5-.4v-1.8h-29.8l-3.1 4.6h-19.1l-3.5-3.5-.6 .1-.6-.1-.5-.2-.5-.3h-8.5l-.6 .4-.8 .2-.9-.2-.6-.4h-35.9l-.8 .5-.9 .1-.6-.2-.5-.3-.4-.4-.3-.5-.1-.6 .1-.5 .2-.6zM113.1 101.3l.7-.5 .8-.1 .8 .1 .7 .5h51.9l.7-.5 .8-.1 .8 .1 .6 .5 .5 .6 .1 .9-.1 .7-.5 .7-.6 .4-.8 .2-.8-.1-.7-.5h-51.9l-.7 .4-.8 .2-.6-.1-.6-.3-.4-.4-.3-.5-.1-.6v-.6l.2-.5zM151.2 109.6h4.5v13.7h-4.5zM166.3 111.9v.9M174.9 119.5l.5-.4 .7-.1h.8l.6 .3 3.1-1.9h31.4v-3.7l-.7-.4-.4-.7-.1-.8 .2-.8 .4-.6 .5-.3 .6-.3h.7l.6 .2 .5 .4 .4 .5 .2 .5v.8l-.2 .6-.4 .5-.5 .4v5.5h-32.7l-2.7 1.6-.1 .9-.5 .7-.6 .5-.9 .2-.6-.1-.5-.3-.5-.3-.3-.6-.1-.6v-.6l.2-.6zM179.4 112.7l.5-.4 .6-.2h.6l.6 .2 .5 .3 .4 .5 .3 .5 .1 .6 1.1 .5h18.7v-1l-.7-.6-.4-.9 .1-1 .5-.8 .4-.3 .6-.3h.6l.6 .2 .5 .2 .4 .5 .3 .5 .1 .6-.1 .6-.2 .6-.4 .4-.5 .3v2.8h-21l-1.5-.7-.7 .4h-.8l-.6-.2-.4-.3-.4-.4-.3-.5-.1-.6 .1-.5 .2-.6zM192.3 109.6h32v18.3h-32zM197.7 105.8l.5-.3 .4-.2 .6-.1 .5 .1 .5 .2 .4 .4 .4 .4 .2 .5v.5v.6l-.3 .5-.3 .4v1.6l.3 .4 .2 .5 .1 .5v.5l-.2 .5-.4 .5-.4 .4-.6 .2h-.8l-.7-.3-.6-.5-.3-.7-.1-.5 .1-.6 .2-.5 .3-.4v-1.6l-.5-.8-.1-.9 .2-.7zM206.9 105.8l.4-.3 .5-.2 .5-.1 .6 .1 .5 .2 .4 .4 .3 .4 .2 .5 .1 .5-.1 .6-.2 .5-.4 .4v1.6l.4 .4 .2 .5 .1 .5-.1 .5-.2 .6-.3 .4-.5 .4-.5 .2h-.8l-.8-.3-.6-.5-.3-.7-.1-.6 .1-.5 .2-.5 .4-.4v-1.6l-.5-.8-.2-.9 .2-.7z"/>
<path d="M216 105.8l.4-.3 .5-.2 .5-.1 .6 .1 .5 .2 .4 .4 .4 .4 .2 .5v.6l-.1 .5-.2 .5-.3 .4v1.6l.3 .4 .2 .5 .1 .5v.5l-.2 .5-.4 .5-.4 .4-.6 .2h-.8l-.7-.3-.6-.5-.4-.7v-.6l.1-.5 .2-.5 .3-.4v-1.6l-.5-.8-.1-.9 .2-.7zM220.6 105.8l.4-.3 .5-.2 .5-.1 .6 .1 .5 .2 .4 .4 .3 .4 .2 .5 .1 .8-.3 .7v2.6l.3 .7-.1 .7-.1 .5-.4 .5-.5 .4-.5 .2h-.8l-.8-.3-.6-.5-.3-.7v-.8l.2-.7v-2.6l-.2-.6v-.6l.2-.7zM228.9 111.9h4.5v13.7h-4.5zM234.3 103.5l.5-.3 .5-.2h.6l.6 .1 .5 .3 .4 .4 .3 .5 .1 .6-.1 .8-.5 .8v33.4l-10 10h-22l-.6 .4-.9 .2-.5-.1-.6-.2-.5-.5-.3-.5-.1-.6v-.6l.3-.6 .4-.5 .5-.3 .6-.2 .9 .1 .8 .5h20.8l8.3-8.3v-32.2l-.5-.7-.1-.8 .1-.8zM238.9 103.5l.4-.3 .6-.2h.6l.5 .1 .5 .2 .5 .5 .2 .5 .2 .6-.2 .9-.5 .7v38l-9.9 10h-35.7l-.7 .4-.8 .2-.7-.1-.7-.4-.4-.5-.2-.5-.1-.7 .1-.5 .3-.6 .4-.4 .6-.3 .5-.1 .9 .1 .8 .5h34.5l8.3-8.3v-36.8l-.5-.7-.2-.8 .2-.8zM94.8 127h.1M193.1 124.1l.5-.3 .5-.2 .5-.1 .5 .1 .5 .2 .5 .3 .3 .5 .2 .5 .1 .5-.1 .5-.2 .5-.4 .5v1.6l.4 .4 .2 .5 .1 .5-.1 .5-.2 .5-.3 .5-.5 .4-.5 .2h-.8l-.8-.3-.6-.5-.3-.7-.1-.5 .1-.6 .2-.5 .4-.4v-1.6l-.5-.8-.2-.9 .2-.7zM197.7 124.1l.5-.3 .4-.2 .6-.1 .5 .1 .5 .2 .4 .3 .4 .5 .2 .5v.5v.5l-.3 .5-.3 .5v1.6l.3 .4 .2 .5 .1 .5v.5l-.2 .5-.4 .5-.4 .4-.6 .2h-.8l-.7-.3-.6-.5-.3-.7-.1-.5 .1-.6 .2-.5 .3-.4v-1.6l-.5-.8-.1-.9 .2-.7zM202.3 124.1l.4-.3 .5-.2 .5-.1 .6 .1 .5 .2 .4 .3 .3 .5 .2 .5 .1 .5-.1 .5-.2 .5-.3 .5v1.6l.5 .8 .1 .6v.5l-.2 .5-.4 .5-.4 .3-.6 .3h-.8l-.7-.3-.6-.5-.4-.7v-.6v-.5l.3-.5 .3-.4v-1.6l-.5-.8-.1-.9 .2-.7z"/>
<circle cx="50.6" cy="50.1" r="2.07"/>
<circle cx="52.9" cy="59.3" r="3.6"/>
<circle cx="59.8" cy="50.1" r="2.07"/>
<circle cx="199.2" cy="45.6" r="2.07"/>
<circle cx="199.2" cy="54.7" r="2.07"/>
<circle cx="208.3" cy="45.6" r="2.07"/>
<circle cx="208.3" cy="54.7" r="2.07"/>
<circle cx="217.5" cy="45.6" r="2.07"/>
<circle cx="217.5" cy="54.7" r="2.07"/>
<circle cx="226.6" cy="45.6" r="2.07"/>
<circle cx="226.6" cy="54.7" r="2.07"/>
<circle cx="235.7" cy="45.6" r="2.07"/>
<circle cx="235.7" cy="54.7" r="2.07"/>
<circle cx="55.2" cy="79.9" r="2.07"/>
<circle cx="59.8" cy="79.9" r="2.07"/>
<circle cx="100.9" cy="79.9" r="2.07"/>
<circle cx="105.5" cy="79.9" r="2.07"/>
<circle cx="201.2" cy="84.4" r="3.6"/>
<circle cx="210.6" cy="84.4" r="3.6"/>
<circle cx="219.7" cy="84.4" r="3.6"/>
<circle cx="228.9" cy="84.4" r="3.6"/>
<circle cx="238" cy="84.4" r="3.6"/>
<circle cx="41.5" cy="121" r="2.07"/>
<circle cx="46" cy="121" r="2.07"/>
<circle cx="50.6" cy="121" r="2.07"/>
<circle cx="55.2" cy="121" r="2.07"/>
<circle cx="78" cy="121" r="2.07"/>
<circle cx="105.5" cy="121" r="2.07"/>
<circle cx="110" cy="121" r="2.07"/>
<circle cx="212.9" cy="125.6" r="2.07"/>
<circle cx="217.5" cy="125.6" r="2.07"/>
</g>
<g fill="none" stroke="#000" stroke-width=".25">
<path d="M18.6 36.5h234v135h-234zM18.6 29.7h234M18.6 27.5v7.8M131.6 25.1l1-1v4.5M134.1 24.1h1a1 1 0 0 1 1 1 1 1 0 0 1-1 1 1 1 0 0 1 1 1v.5a1 1 0 0 1-1 1h-1M134.6 26.1h.5M138.2 24.2a.61 .61 0 0 1 1 .4 3.5 3.5 0 0 1-.4 3.9 .63 .63 0 0 1-.8-.4 4 4 0 0 1 .2-3.9zM252.6 27.5v7.8M253.7 36.5h9.4M260.9 36.5v135M49.2 54.7l.4-1.8 .5 1.8M49.3 54.2h.7"/>
<path d="M50.5 52.9v1.6l.2 .2M51.1 52.9v.1M51.1 53.5v1.2M51.6 54.7v-1.2h.7l.1 .1 .1 1.1M52 53.5v1.2M52.9 54.1h.6v-.2a.31 .31 0 0 0-.3-.4 .31 .31 0 0 0-.3 .4l.1 .7 .5 .1M54 54.7v-1.2h.4l.2 .2v1M55 53.5h.5M55.2 52.9v1.8M56 53.5h.4l.1 .3v.9h-.5l-.1-.3 .1-.2 .5-.1M57 53.5h.6l-.6 1.2h.6M58 52.9v.1"/>
<path d="M58 53.5v1.2M58.6 53.6a.31 .31 0 0 1 .4 0 .31 .31 0 0 1 .1 .3v.4a.31 .31 0 0 1-.3 .4 .31 .31 0 0 1-.3-.4v-.5zM59.5 54.7v-1.2h.5l.1 .2v1M60.6 54.1h.6v-.2a.31 .31 0 0 0-.3-.4 .31 .31 0 0 0-.3 .4l.1 .7 .5 .1M255.2 101.2v2h2v-1a1 1 0 0 1 1-1h.5a1 1 0 0 1 1 1v1M257.2 104.7v1M259.7 106l-4.5-1.3v2M18.6 171.5h.1M253.7 171.5h9.4"/>
</g>
<g fill="none" stroke="#000" stroke-width=".4">
<path d="M105.5 54.7h13.7M105.5 59.3h13.7M91.8 73h32M100.9 68.4h18.3M105.5 63.9h13.7M64.3 98.2h9.2M78 84.4h9.2M105.5 98.2h9.1M105.5 93.6h9.1M105.5 89h9.1M105.5 84.4h9.1M194.6 82.1l-16 .1"/>
<path d="M199.2 93.6v13.7M208.3 93.6v13.7M217.5 93.6v13.7M226.6 93.6l9.1 11.4M235.7 93.6l4.6 11.4M105.5 102.7h9.1M180.9 114.2v34.2M185.5 107.3v27.4M190 107.3v32M222 107.3h22.9M176.3 121v32M194.6 130.2v22.8"/>
<path d="M199.2 130.2v32M203.7 130.2v18.2"/>
</g>
<path d="M18.6 29.7l4.5-.7v1.5zM248.1 29l4.5 .7-4.5 .8zM260.9 36.5l.7 4.5h-1.5zM260.1 167h1.5l-.7 4.5z" fill="#000"/>
<path d="M18.6 29.7l4.5-.7v1.5zM248.1 29l4.5 .7-4.5 .8zM260.9 36.5l.7 4.5h-1.5zM260.1 167h1.5l-.7 4.5z" fill="#000" stroke="#000" stroke-width=".25"/>
<g font-size="2.5">
<text x="239.2" y="45.6">0V</text>
<text x="44.9" y="50.1">0V</text>
<text x="63.2" y="50.1">5V</text>
<text x="115.7" y="50.1">0V</text>
<text x="214.1" y="51" transform="rotate(-90 214.1 51)">f</text>
<text x="49.3" y="59" transform="rotate(90 49.3 59)">-</text>
<text x="53.1" y="58.8" transform="rotate(90 53.1 58.8)">+</text>
<text x="195.8" y="54.1" transform="rotate(-90 195.8 54.1)">VDn</text>
<text x="204.4" y="54.1" transform="rotate(-90 204.4 54.1)">VUp</text>
<text x="214.1" y="55.1" transform="rotate(-90 214.1 55.1)">OnOf</text>
<text x="223.2" y="54.8" transform="rotate(-90 223.2 54.8)">ChDn</text>
<text x="231.8" y="54.8" transform="rotate(-90 231.8 54.8)">ChUp</text>
<text x="187.7" y="66.8" transform="rotate(-90 187.7 66.8)">ST7789 BL-&gt;GND</text>
<text x="211.7" y="68.4">5V</text>
<text x="39.4" y="77.6">G</text>
<text x="40.8" y="77.6">ND</text>
<text x="45" y="77.6">23</text>
<text x="49.5" y="77.6">22</text>
<text x="63.4" y="77.6">21</text>
<text x="67.8" y="77.6">19</text>
<text x="72.4" y="77.6">18</text>
<text x="77.5" y="77.6">5</text>
<text x="82.1" y="77.6">4</text>
<text x="86.6" y="77.6">0</text>
<text x="91.2" y="77.6">2</text>
<text x="95.2" y="77.6">15 GND 5V</text>
<text x="108.5" y="77.6">VIN</text>
<text x="112.7" y="77.5">3</text>
<text x="113.7" y="77.5">.3V</text>
<text x="174.6" y="89.8" transform="rotate(-90 174.6 89.8)">5V-&gt;XDCS</text>
<text x="193.4" y="86.7">5V</text>
<text x="201.2" y="85" transform="rotate(-90 201.2 85)">+</text>
<text x="210.4" y="85" transform="rotate(-90 210.4 85)">+</text>
<text x="214.2" y="84.7" transform="rotate(-90 214.2 84.7)">-</text>
<text x="219.5" y="85" transform="rotate(-90 219.5 85)">+</text>
<text x="223.3" y="84.7" transform="rotate(-90 223.3 84.7)">-</text>
<text x="228.7" y="85" transform="rotate(-90 228.7 85)">+</text>
<text x="232.5" y="84.7" transform="rotate(-90 232.5 84.7)">-</text>
<text x="237.8" y="85" transform="rotate(-90 237.8 85)">+</text>
<text x="241.6" y="84.7" transform="rotate(-90 241.6 84.7)">-</text>
<text x="243.7" y="84.4">0V</text>
<text x="174.6" y="96.8" transform="rotate(-90 174.6 96.8)">VS1053</text>
<text x="32.3" y="106.4" transform="rotate(-90 32.3 106.4)">Lato Antenna</text>
<text x="27.7" y="110.2" transform="rotate(-90 27.7 110.2)">ESP32 TTGO-T8 V1.8tn</text>
<text x="152.9" y="109.6">S</text>
<text x="58.7" y="118.7">34</text>
<text x="63.3" y="118.7">35</text>
<text x="67.8" y="118.7">32</text>
<text x="72.4" y="118.7">33</text>
<text x="81.5" y="118.7">26</text>
<text x="86.1" y="118.7">27</text>
<text x="90.6" y="118.7">14</text>
<text x="95.2" y="118.7">12</text>
<text x="99.8" y="118.7">13</text>
<text x="103.4" y="118.7">GND</text>
<text x="112.5" y="118.7">GND</text>
<text x="193.4" y="116.4">5V</text>
<text x="198.9" y="116.4">i</text>
<text x="203.2" y="116.4">o</text>
<text x="208.1" y="116.4">i</text>
<text x="212.3" y="116.4">o</text>
<text x="217.2" y="116.4">i</text>
<text x="221.4" y="116.4">o</text>
<text x="226.6" y="115.3" transform="rotate(-90 226.6 115.3)">74HC14</text>
<text x="148" y="125.6">IR</text>
<text x="152.3" y="125.6">0V</text>
<text x="194.4" y="123.3">i</text>
<text x="198.6" y="123.3">o</text>
<text x="203.5" y="123.3">i</text>
<text x="207.7" y="123.3">o</text>
<text x="212.6" y="123.3">i</text>
<text x="216.9" y="123.3">o</text>
<text x="220.9" y="130.1">0V</text>
<text x="228" y="129.7" transform="rotate(-90 228 129.7)">Rele</text>
</g>
<g font-size="1.3">
<text x="180.9" y="46.7" transform="rotate(-90 180.9 46.7)">GND</text>
<text x="180.9" y="51.1" transform="rotate(-90 180.9 51.1)">VCC</text>
<text x="180.9" y="55.6" transform="rotate(-90 180.9 55.6)">SCL</text>
<text x="50.7" y="64.4">35V1000uF</text>
<text x="180.9" y="64.8" transform="rotate(-90 180.9 64.8)">RST</text>
<text x="180.9" y="60.3" transform="rotate(-90 180.9 60.3)">SDA</text>
<text x="180.9" y="69.1" transform="rotate(-90 180.9 69.1)">DC</text>
<text x="238.1" y="71.5" transform="rotate(-90 238.1 71.5)">10kOhm1/4W</text>
<text x="180.9" y="73.6" transform="rotate(-90 180.9 73.6)">CS</text>
<text x="167.2" y="81.2" transform="rotate(-90 167.2 81.2)">XDCS</text>
<text x="180.9" y="78.2" transform="rotate(-90 180.9 78.2)">BL</text>
<text x="167.2" y="85.4" transform="rotate(-90 167.2 85.4)">XCS</text>
<text x="242.8" y="87.8">50V0.1uF</text>
<text x="166.9" y="90.4" transform="rotate(-90 166.9 90.4)">DREQ</text>
<text x="167.2" y="94.8" transform="rotate(-90 167.2 94.8)">SCLK</text>
<text x="167.2" y="99.4" transform="rotate(-90 167.2 99.4)">MOSI</text>
<text x="167.2" y="104" transform="rotate(-90 167.2 104)">MISO</text>
<text x="167.2" y="113" transform="rotate(-90 167.2 113)">GND</text>
<text x="167.2" y="108.6" transform="rotate(-90 167.2 108.6)">XRST</text>
<text x="150" y="117.1" transform="rotate(-90 150 117.1)">5V</text>
<text x="167.1" y="117.1" transform="rotate(-90 167.1 117.1)">5V</text>
</g>
</svg>
